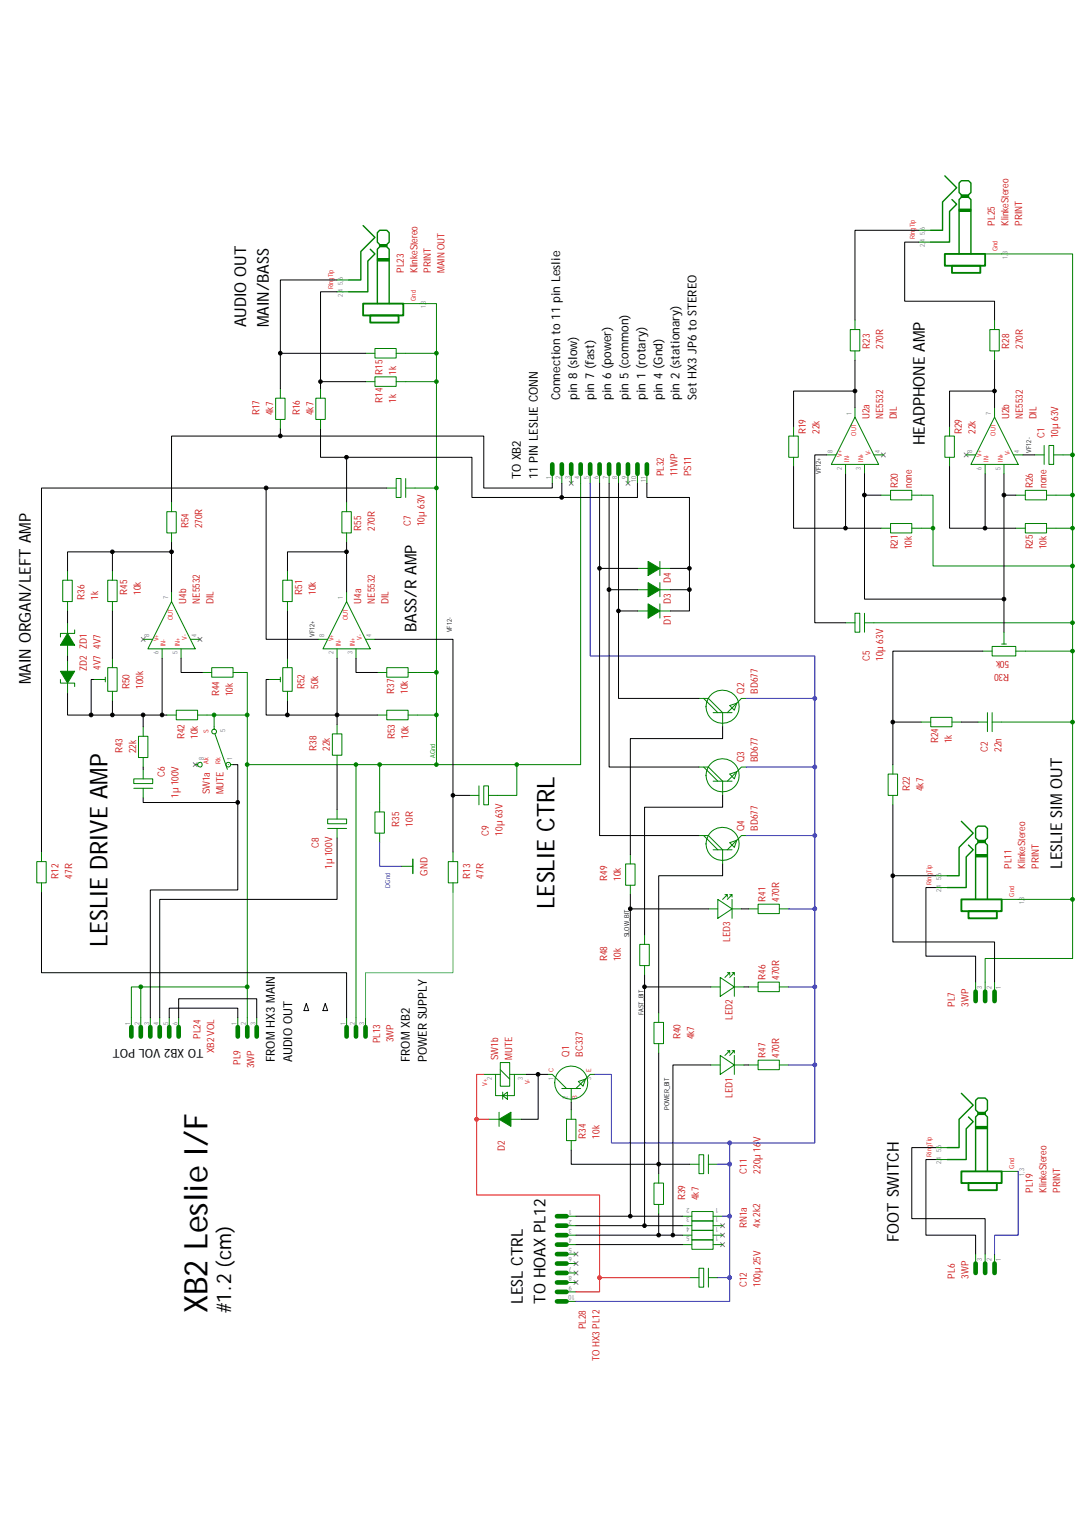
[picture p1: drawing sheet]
<svg xmlns="http://www.w3.org/2000/svg" width="210mm" height="297mm" viewBox="0 0 210 297" stroke-linecap="round" stroke-linejoin="round" font-family="sans-serif">
<path d="M59.2 194.1l.5 1.3h-.9zM62.9 194.1l.5 1.3h-1z" fill="none" stroke="#000" stroke-width=".19"/>
<path d="M13.1 122.5l1.3 2.3h-2.7zM77.5 167.5h2.3" fill="none" stroke="#008000" stroke-width=".19"/>
<path d="M79.8 166.2v2.7" fill="none" stroke="#008000" stroke-width=".28"/>
<path d="M13.1 122.5l1.3 2.3h-2.7z" fill="#008000"/>
<g fill="none" stroke="#008000" stroke-width=".19">
<path d="M33.2 114.5v1.8M33.2 116.3l4.5 9.2h-9.1zM67 114.5v1.8M67 116.3l4.6 9.2h-9.2zM11.7 129.8h2.7l-1.3 2.3zM13.1 120.4v2.1M13.1 124.8v2.1M14.4 121.8v.7h-2.7v.7M27.7 123.6h1.8M31.3 125.5v1.8M35 125.5v1.8M36.8 123.6h1.9"/>
<path d="M61.5 123.6h1.9M65.2 125.5v1.8M68.8 125.5v1.8M70.7 123.6h1.8M133.3 225.1h1.8M135.1 223.3h1v3.7h-1zM137 223.3v3.7M137 225.1h1.8"/>
</g>
<path d="M27.3 123.3l.8 .7M28.1 123.3l-.8 .7M38.3 123.3l.8 .7M39.1 123.3l-.8 .7" fill="none" stroke="#808080" stroke-width=".19"/>
<path d="M11.7 129.8h2.7l-1.3 2.3z" fill="#008000"/>
<g fill="none" stroke="#008000" stroke-width=".19">
<path d="M65.2 56.4h2.3M65.2 54.1h2.3M73.4 47.3h1.4v.4h-1.4zM78 58.7h3.2M32.3 99h1.8v4.1h-1.8zM33.2 97.1v1.9M66.1 99h1.8v4.1h-1.8zM67 97.1v1.9M74.8 94.4h1.8M76.6 92.5h.9v3.7h-.9zM78.4 92.5v3.7M78.4 94.4h1.9"/>
<path d="M106.8 91.6v1.9M108.6 91.6v1.9M110.4 91.6v1.9M112.3 91.6v1.9M114.1 91.6v1.9M115.9 91.6v1.9M117.8 91.6v1.9M119.6 91.6v1.9M121.4 91.6v1.9M123.3 91.6v1.9M125.1 91.6v1.9M12.1 112.2h1.9v4.1h-1.9z"/>
<path d="M13.1 110.4v1.8M13.1 116.3v1.9M20.8 112.2h1.8v4.1h-1.8zM21.7 110.4v1.8M21.7 116.3v1.9M33.2 103.1v1.8M54.7 112.2h1.8v4.1h-1.8zM55.6 110.4v1.8M55.6 116.3v1.9M67 103.1v1.8M11.7 131.4v.7h2.7v.7M13.1 127.7v2.1"/>
<path d="M13.1 132.1v2.1M18.1 131.4h2.3M20.4 131v.9M20.8 129.1h1.8v4.6h-1.8zM21.7 127.3v1.8M21.7 133.7v1.8M32.3 138.3h1.8M34.1 137.4h4.1v1.8h-4.1zM38.2 138.3h1.8M39.1 130h1.8M40.9 129.1h4.2v1.9h-4.2zM45.1 130h1.8"/>
<path d="M51.9 131.4h2.3M54.2 131v.9M54.7 129.1h1.8v4.6h-1.8zM55.6 127.3v1.8M55.6 133.7v1.8M73 130h1.8M73 138.3h1.8M74.8 137.4h4.1v1.8h-4.1zM74.8 129.1h4.1v1.9h-4.1zM78.9 130h1.8M78.9 138.3h1.8M25.9 150.6h3.6v.9h-3.6z"/>
<path d="M25.9 152.4h3.6M26.8 142.4h1.8v4.1h-1.8zM27.7 140.5v1.9M27.7 146.5v1.8M27.7 148.8v1.8M27.7 152.4v1.9M37.7 147.9h.5l.1-.3 .4-.2 .2 .1 .2 .2-.2 .6h-.2l-.4-.2-.1-.2M41.4 140.5v.5a.46 .46 0 0 1 .4 .6 .46 .46 0 0 1-.7 .2 .46 .46 0 0 1 .1-.7l.2-.1M41.6 141.9l2.4 6.9M44.2 147.8v.1M44.6 147.9a.46 .46 0 0 0-.6-.5 .46 .46 0 0 0-.2 .8 .46 .46 0 0 0 .7-.1l.1-.2h.5M63.4 158.4h3.6v.9h-3.6z"/>
<path d="M64.3 141.9h1.8v4.1h-1.8zM65.2 140.1v1.8M65.2 146.1v1.8M65.2 156.6v1.8M72.5 157h1.8v4.1h-1.8zM73.4 155.2v1.8M90.8 153.8h1.8M92.6 152v3.6M93.5 152h.9v3.6h-.9zM94.4 153.8h1.9M7.1 166.6h1.8v4.1h-1.8zM8 164.8v1.8"/>
<path d="M8 170.7v1.9M63.4 160.2h3.6M65.2 160.2v1.9M73.4 161.1v1.9M86.7 166.6h1.8v4.1h-1.8zM87.6 164.8v1.8M87.6 170.7v1.9M137 175.8h1.8M138.8 173.9l2.7 1.9-2.7 1.8zM140.2 173h.4l-.9 .9M140.6 173v.5M141.1 173h.4l-.9 .9"/>
<path d="M141.5 173v.5M141.5 173.9v3.7M141.5 175.8h1.9M144.7 175.8h1.9M146.6 174.9h4.1v1.8h-4.1zM150.7 175.8h1.8M46 196.8v1.8M47.8 196.8v1.8M49.6 196.8v1.8M67 196.8v1.8M68.8 196.8v1.8M70.7 196.8v1.8"/>
<path d="M137.4 190.9h1.9M139.3 189l2.7 1.9-2.7 1.8zM140.6 188.1h.5l-.9 .9M141.1 188.1v.5M141.5 188.1h.5l-.9 .9M142 188.1v.5M142 189v3.7M142 190.9h1.8M144.7 190.9h1.9M146.6 189.9h4.1v1.9h-4.1zM150.7 190.9h1.8M93.5 207.8h3.2"/>
<path d="M95.8 207.8v4.1h3.7v-4.1M96.7 205.5h1.9v4.6h-1.9zM96.7 206.9l1.9 1.8M97.2 211.9l.9-.7v1.4zM97.2 211.2v1.4M98.6 207.8h3.1M137.4 206h1.9M139.3 204.1l2.7 1.9-2.7 1.8zM140.6 203.2h.5l-.9 .9M141.1 203.2v.4M141.5 203.2h.5l-.9 .9M142 203.2v.4"/>
<path d="M142 204.1v3.7M142 206h1.8M144.7 206h1.9M146.6 205h4.1v1.9h-4.1zM150.7 206h1.8M109.5 235.2h1.9M109.5 237h1.9M109.5 238.9h1.9M126.4 228.8h1.9v4.1h-1.9zM127.4 227v1.8M127.4 232.9v1.8M131.9 235.2h1.9"/>
<path d="M131.9 237h1.9M131.9 238.9h1.9M133.8 234.3h4.1v1.8h-4.1zM133.8 236.1h4.1v1.8h-4.1zM133.8 237.9h4.1v1.9h-4.1zM133.8 239.8h4.1v1.8h-4.1zM137.9 235.2h1.8M137.9 237h1.8M137.9 238.9h1.8M109.5 240.7h1.9M109.5 242.5h1.9M109.5 244.3h1.9"/>
<path d="M109.5 246.2h1.9M109.5 248h1.9M109.5 249.8h1.9M109.5 251.7h1.9M131.9 240.7h1.9M133.3 247.1h1.8M135.1 245.3h1v3.6h-1zM137 245.3v3.6M137 247.1h1.8M137.9 240.7h1.8"/>
</g>
<g fill="none" stroke="#008000" stroke-width=".9">
<path d="M106.8 89.8v1.8M108.6 89.8v1.8M110.4 89.8v1.8M112.3 89.8v1.8M114.1 89.8v1.8M115.9 89.8v1.8M117.8 89.8v1.8M119.6 89.8v1.8M121.4 89.8v1.8M123.3 89.8v1.8M125.1 89.8v1.8M46 198.6v1.8"/>
<path d="M47.8 198.6v1.8M49.6 198.6v1.8M67 198.6v1.8M68.8 198.6v1.8M70.7 198.6v1.8M107.7 235.2h1.8M107.7 237h1.8M107.7 238.9h1.8M107.7 240.7h1.8M107.7 242.5h1.8M107.7 244.3h1.8M107.7 246.2h1.8"/>
<path d="M107.7 248h1.8M107.7 249.8h1.8M107.7 251.7h1.8"/>
</g>
<g fill="none" stroke="#808080" stroke-width=".19">
<path d="M110.1 93.1l.7 .8M110.8 93.1l-.7 .8M121 93.1l.8 .8M121.8 93.1l-.8 .8M37.4 147.5l.7 .8M38.1 147.5l-.7 .8M139.3 236.6l.8 .8M139.3 238.5l.8 .7M140.1 236.6l-.8 .8M140.1 238.5l-.8 .7M111 242.1l.8 .8M111 244l.8 .7"/>
<path d="M111 245.8l.8 .8M111 247.6l.8 .8M111.8 242.1l-.8 .8M111.8 244l-.8 .7M111.8 245.8l-.8 .8M111.8 247.6l-.8 .8M139.3 240.3l.8 .8M140.1 240.3l-.8 .8"/>
</g>
<path d="M70.2 58.7h7.8v2.3h-7.8zM71.6 61h5.5v1.4h-5.5z" fill="none" stroke="#008000" stroke-width=".36"/>
<path d="M70.2 43.6l2.3 2.3-2.7 2.7v5.5h-2.3M71.6 48.2l.9 .9-1.4 1.4v5.9h-3.6M73 58.7v-10.5l.4-.5v-.4l-.4-.5v-1.8l.4-.5h1.4l.4 .5v1.8l-.4 .5v.4l.4 .5v10.5" fill="none" stroke="#008000" stroke-width=".27"/>
<path d="M73.4 47.3h1.4v.4h-1.4z" fill="#008000"/>
<path d="M73 50h2.2v.5h-2.2z" fill="none" stroke="#008000" stroke-width=".19"/>
<path d="M73 50h2.2v.5h-2.2z" fill="#008000"/>
<path d="M185.9 226.5h7.8v2.3h-7.8zM187.3 228.8h5.4v1.4h-5.4z" fill="none" stroke="#008000" stroke-width=".36"/>
<path d="M185.9 211.4l2.3 2.3-2.8 2.8v5.4h-2.2M187.3 216l.9 .9-1.4 1.4v5.9h-3.6M188.6 226.5v-10.5l.5-.5v-.4l-.5-.5v-1.8l.5-.5h1.4l.4 .5v1.8l-.4 .5v.4l.4 .5v10.5" fill="none" stroke="#008000" stroke-width=".27"/>
<path d="M189.1 215.1h1.4v.4h-1.4zM180.9 224.2h2.3M180.9 221.9h2.3M193.7 226.5h3.2" fill="none" stroke="#008000" stroke-width=".19"/>
<path d="M189.1 215.1h1.4v.4h-1.4z" fill="#008000"/>
<path d="M188.6 217.8h2.3v.5h-2.3z" fill="none" stroke="#008000" stroke-width=".19"/>
<path d="M188.6 217.8h2.3v.5h-2.3z" fill="#008000"/>
<path d="M182.7 49.1h7.8v2.3h-7.8zM184.1 51.4h5.4v1.4h-5.4z" fill="none" stroke="#008000" stroke-width=".36"/>
<path d="M182.7 34l2.3 2.3-2.8 2.8v5.4h-2.2M184.1 38.6l.9 .9-1.4 1.4v5.9h-3.6M185.4 49.1v-10.5l.5-.5v-.4l-.5-.5v-1.8l.5-.5h1.4l.4 .5v1.8l-.4 .5v.4l.4 .5v10.5" fill="none" stroke="#008000" stroke-width=".27"/>
<path d="M185.9 37.7h1.4v.4h-1.4zM177.7 46.8h2.3M177.7 44.5h2.3M190.5 49.1h3.2" fill="none" stroke="#008000" stroke-width=".19"/>
<path d="M185.9 37.7h1.4v.4h-1.4z" fill="#008000"/>
<g fill="none" stroke="#008000" stroke-width=".19">
<path d="M185.4 40.4h2.3v.5h-2.3zM53.3 77h1.8v4.1h-1.8zM54.2 75.2v1.8M61.1 77h1.8v4.1h-1.8zM62 75.2v1.8M70.7 73.8h1.8M70.7 68.3h1.8M72.5 72.9h4.1v1.8h-4.1zM72.5 67.4h4.1v1.8h-4.1zM76.6 73.8h1.8M76.6 68.3h1.8M164.4 63.7h1.8v4.2h-1.8z"/>
<path d="M165.3 61.9v1.8M165.3 67.9v1.8M165.3 78.8v1.9M191.4 63.7h1.8v4.2h-1.8zM192.3 61.9v1.8M192.3 67.9v1.8M192.3 78.8v1.9M54.2 81.1v1.9M62 81.1v1.9M152.5 84.3h1.8v4.1h-1.8zM153.4 82.5v1.8M153.4 88.4v1.9"/>
<path d="M159.8 88h1.8M163.5 89.8v1.8M165.3 80.7l4.6 9.1h-9.2zM167.2 89.8v1.8M169 88h1.8M170.3 95.8h1.9M172.2 94.8h4.1v1.9h-4.1zM176.3 95.8h1.8M182.7 84.3h1.8v4.1h-1.8zM183.6 82.5v1.8M183.6 88.4v1.9M186.8 88h1.8"/>
<path d="M190.5 89.8v1.8M192.3 80.7l4.6 9.1h-9.2zM194.1 89.8v1.8M196 88h1.8M196.4 95.8h1.8M198.2 94.8h4.2v1.9h-4.2zM202.4 95.8h1.8M170.3 102.2h1.9M172.2 101.2h4.1v1.9h-4.1zM176.3 102.2h1.8M196.4 102.2h1.8M198.2 101.2h4.2v1.9h-4.2z"/>
<path d="M202.4 102.2h1.8M190 125.9h1.8M191.8 125h4.6v1.9h-4.6zM193.7 124.5h.9M194.1 122.3v2.2M196.4 125.9h1.8M180.9 171.6h2.3M180.9 169.4h2.3M189.1 162.5h1.4v.5h-1.4zM193.7 173.9h3.2M25.4 196.8v1.8M27.2 196.8v1.8"/>
<path d="M29.1 196.8v1.8M30.9 196.8v1.8M32.7 196.8v1.8M34.5 196.8v1.8M188.6 189.9v1.9M190.5 189.9v1.9M192.3 189.9v1.9M188.6 242.5v1.8M190.5 242.5v1.8M192.3 242.5v1.8"/>
</g>
<path d="M185.4 40.7h2.3" fill="none" stroke="#008000" stroke-width=".44"/>
<path d="M25.4 198.6v1.8M27.2 198.6v1.8M29.1 198.6v1.8M30.9 198.6v1.8M32.7 198.6v1.8M34.5 198.6v1.8M188.6 191.8v1.8M190.5 191.8v1.8M192.3 191.8v1.8M188.6 244.3v1.9M190.5 244.3v1.9M192.3 244.3v1.9" fill="none" stroke="#008000" stroke-width=".9"/>
<path d="M170.4 87.6l.8 .8M171.2 87.6l-.8 .8M186.4 87.6l.8 .8M187.2 87.6l-.8 .8" fill="none" stroke="#808080" stroke-width=".19"/>
<path d="M185.9 173.9h7.8v2.3h-7.8zM187.3 176.2h5.4v1.4h-5.4z" fill="none" stroke="#008000" stroke-width=".36"/>
<path d="M185.9 158.8l2.3 2.3-2.8 2.8v5.5h-2.2M187.3 163.4l.9 .9-1.4 1.4v5.9h-3.6M188.6 173.9v-10.5l.5-.4v-.5l-.5-.4v-1.9l.5-.4h1.4l.4 .4v1.9l-.4 .4v.5l.4 .4v10.5" fill="none" stroke="#008000" stroke-width=".27"/>
<path d="M189.1 162.5h1.4v.5h-1.4z" fill="#008000"/>
<path d="M188.6 165.2h2.3v.5h-2.3z" fill="none" stroke="#008000" stroke-width=".19"/>
<path d="M188.6 165.2h2.3v.5h-2.3z" fill="#008000"/>
<g fill="none" stroke="#008000" stroke-width=".19">
<path d="M200.1 88h1.8M201.9 86.1v3.7M202.8 86.1h.9v3.7h-.9zM203.7 88h1.8M165.3 118.6h.9v3.7h-.9zM167.2 118.6v3.7M135.1 135.1h1l2.7 2.7M136.1 135.1h.9l2.7 2.7v2.7M137.9 137.8h3.6M141.1 136.4l1.4-.4-.5 1.4zM144.3 135.1h-.9l-2.8 2.7M163.5 120.4h1.8"/>
<path d="M167.2 120.4h1.8M178.1 139.6h1.9M180 138.7h4.1v1.8h-4.1zM184.1 139.6h1.8M189.1 139.6h1.8M190.9 137.8v3.7M191.8 139.6h1.9M191.8 137.8v3.7M135.1 148.3h1l2.7 2.8M136.1 148.3h.9l2.7 2.8v2.7M137.9 151.1h3.6M141.1 149.7l1.4-.5-.5 1.4z"/>
<path d="M144.3 148.3h-.9l-2.8 2.8M171.7 149.7h1.8v4.1h-1.8zM172.6 147.9v1.8M172.6 153.8v1.8M121 167.1h1.8v4.1h-1.8zM121.9 165.2v1.9M121.9 171.2v1.8M135.1 161.6h1l2.7 2.7M136.1 161.6h.9l2.7 2.7v2.8M137.9 164.3h3.6M141.1 163l1.4-.5-.5 1.4zM144.3 161.6h-.9l-2.8 2.7"/>
<path d="M123.7 182.6h1.8v4.1h-1.8zM124.6 180.8v1.8M124.6 186.7v1.9M126.4 197.7h1.9v4.1h-1.9zM127.4 195.9v1.8M96.5 216.5l2.3-1.4v2.7zM105.9 207.8h.9l2.7 2.7M108.6 210.5h3.7M109.5 216.5h1.9v4.1h-1.9zM110.4 210.5v2.8M110.4 214.6v1.9M111.8 209.1l1.4-.4-.5 1.4z"/>
<path d="M115 207.8h-.9l-2.7 2.7M127.4 201.8v1.8M110.4 220.6v1.8"/>
<circle cx="139.7" cy="136.7" r="3.2"/>
<circle cx="139.7" cy="149.9" r="3.2"/>
<circle cx="139.7" cy="163.2" r="3.2"/>
<circle cx="110.5" cy="209.4" r="3.2"/>
</g>
<path d="M96.5 216.5l2.3-1.4v2.7z" fill="#008000"/>
<path d="M125.3 108.6l2.3 1.3-2.3 1.4zM94.4 216.5h2.1M96.5 215.1v2.7M98.8 216.5h2.1" fill="none" stroke="#008000" stroke-width=".19"/>
<path d="M125.3 108.6l2.3 1.3-2.3 1.4z" fill="#008000"/>
<path d="M123.3 109.9h2M125.3 112.7l2.3 1.3-2.3 1.4zM127.6 108.6v2.7M127.6 109.9h2" fill="none" stroke="#008000" stroke-width=".19"/>
<path d="M125.3 112.7l2.3 1.3-2.3 1.4z" fill="#008000"/>
<path d="M123.3 114h2M125.3 116.8l2.3 1.4-2.3 1.3zM127.6 112.7v2.7M127.6 114h2" fill="none" stroke="#008000" stroke-width=".19"/>
<path d="M125.3 116.8l2.3 1.4-2.3 1.3z" fill="#008000"/>
<g fill="none" stroke="#008000" stroke-width=".19">
<path d="M81.2 58.7h3.2v9.6M193.7 49.1h13.7v38.9M78.4 73.8h6v20.6M78.4 68.3h6v5.5M80.3 94.4h4.1M84.4 94.4v43.9M112.3 93.5v54.4h-12.4M178.1 95.8h2.3v6.4M204.2 95.8h3.2M205.5 88h1.9v7.8M207.4 95.8v6.4h-3.2M123.3 118.2h2"/>
<path d="M127.6 116.8v2.7M127.6 118.2h2M178.1 102.2h2.3v7.3h27M207.4 102.2v7.3M207.4 109.5v10.9h-38.4M40 138.3h1.4M46.9 130h.9v8.3M47.8 138.3h-6.4v2.2M47.8 138.3v58.5M80.7 138.3h3.7v9.6M80.7 130h3.7M198.2 125.9h9.2"/>
<path d="M207.4 139.6v45.8h-16.9v4.5M207.4 125.9v13.7h-13.7M207.4 120.4v5.5M47.8 147.9h21v48.9M68.8 147.9h15.6M73.4 147.9v7.3M84.4 147.9h15.5v5.9h-3.6M196.9 173.9h10.5M27.2 190.9v5.9M47.8 190.9h-22.4v5.9"/>
</g>
<g fill="#f00" stroke="#f00" stroke-width=".19">
<circle cx="115.9" cy="247.1" r=".36"/>
<circle cx="92.1" cy="216.4" r=".36"/>
</g>
<path d="M93.5 207.8h-1.3v8.7M94.4 216.5h-2.2v14.6h23.7v16M115.9 247.1v2.7h-4.5M115.9 247.1h17.4" fill="none" stroke="#f00" stroke-width=".19"/>
<g fill="#00f" stroke="#00f" stroke-width=".19">
<circle cx="141.1" cy="235.2" r=".36"/>
<circle cx="141.1" cy="225.1" r=".36"/>
<circle cx="141.1" cy="247.1" r=".36"/>
<circle cx="157.5" cy="205.9" r=".36"/>
<circle cx="157.5" cy="190.8" r=".36"/>
<circle cx="157.5" cy="175.7" r=".36"/>
<circle cx="157.5" cy="161.6" r=".36"/>
<circle cx="157.5" cy="148.3" r=".36"/>
<circle cx="141.1" cy="221" r=".36"/>
<circle cx="157.5" cy="135.1" r=".36"/>
</g>
<g fill="none" stroke="#00f" stroke-width=".19">
<path d="M114.1 93.5v33.4h43.4v21.4M144.3 135.1h13.2M144.3 148.3h13.2M157.5 148.3v27.5M73.4 163v4.5h4.1M144.3 161.6h13.2M152.5 175.8h5M157.5 175.8v15.1h-5M157.5 190.9v15.1h-5M157.5 206v15h-39.3v-13.2h-3.2M139.7 235.2h1.4M141.1 221v4.1h-2.3"/>
<path d="M141.1 235.2v11.9h-2.3M141.1 225.1v10.1M196.9 226.5v12.4h-4.6v3.6M141.1 247.1v4.6h-29.7"/>
</g>
<path d="M87.6 172.6v15.5h-16.9v8.7" fill="none" stroke="#00c0c0" stroke-width=".19"/>
<g fill="#000" stroke="#000" stroke-width=".19">
<circle cx="54.2" cy="68.3" r=".36"/>
<circle cx="62" cy="73.8" r=".35"/>
<circle cx="165.3" cy="75.6" r=".36"/>
<circle cx="192.3" cy="75.6" r=".35"/>
<circle cx="51.5" cy="94.4" r=".36"/>
<circle cx="54.2" cy="84.3" r=".36"/>
<circle cx="67" cy="88.4" r=".36"/>
<circle cx="108.6" cy="96.2" r=".36"/>
<circle cx="167.1" cy="95.7" r=".36"/>
<circle cx="194.1" cy="95.7" r=".36"/>
<circle cx="21.7" cy="106.7" r=".35"/>
<circle cx="33.2" cy="106.7" r=".36"/>
<circle cx="67" cy="106.7" r=".36"/>
<circle cx="115.9" cy="109.9" r=".35"/>
<circle cx="117.7" cy="114" r=".36"/>
<circle cx="119.6" cy="118.1" r=".35"/>
<circle cx="133.3" cy="114" r=".36"/>
<circle cx="133.3" cy="109.9" r=".35"/>
<circle cx="163.5" cy="102.1" r=".35"/>
<circle cx="190.5" cy="102.1" r=".36"/>
<circle cx="194.1" cy="115.9" r=".36"/>
<circle cx="17.6" cy="138.3" r=".36"/>
<circle cx="21.7" cy="138.3" r=".36"/>
<circle cx="27.7" cy="138.3" r=".36"/>
<circle cx="31.3" cy="138.3" r=".36"/>
<circle cx="55.6" cy="138.3" r=".36"/>
<circle cx="65.2" cy="138.3" r=".36"/>
<circle cx="172.6" cy="139.6" r=".36"/>
<circle cx="46" cy="155.2" r=".36"/>
<circle cx="87.6" cy="153.8" r=".35"/>
<circle cx="121.9" cy="175.7" r=".36"/>
<circle cx="172.6" cy="169.4" r=".36"/>
<circle cx="124.6" cy="190.8" r=".36"/>
<circle cx="104" cy="207.8" r=".36"/>
<circle cx="121.9" cy="235.2" r=".35"/>
<circle cx="124.6" cy="237" r=".36"/>
<circle cx="127.4" cy="225.1" r=".36"/>
<circle cx="127.4" cy="238.9" r=".36"/>
<circle cx="130.1" cy="238.9" r=".35"/>
</g>
<g fill="none" stroke="#000" stroke-width=".19">
<path d="M65.2 56.4h-3.2v17.4h8.7M65.2 54.1h-11v14.2h16.5M177.7 46.8h-2.8v11.5h17.4v3.6M177.7 44.5h-12.4v17.4M54.2 68.3v6.9M62 73.8v1.4M165.3 75.6h-11.9v6.9M165.3 69.7v9.1M192.3 69.7v9.1M192.3 75.6h-8.7v6.9M51.5 94.4v29.2h10M54.2 84.3h-21v12.8"/>
<path d="M54.2 83v1.3h39.3v10.1h13.3v-.9M62 83v5.4h5v8.7M67 88.4h24.2v7.8h32.1v-2.7M74.8 94.4h-66.8v70.4M108.6 93.5v2.7M115.9 93.5v16.4M117.8 93.5v20.5M119.6 93.5v24.7M125.1 93.5v2.7h8.2v13.7h-3.7M153.4 90.3v11.9h10.1M159.8 88h-2.3v32.4h6M163.5 91.6v10.6h6.8"/>
<path d="M167.2 91.6v4.2h3.1M167.2 95.8v20.1h26.9v-20.1M183.6 90.3v11.9h6.9v-10.6M194.1 95.8h2.3M194.1 91.6v4.2M197.8 88h2.3M13.1 118.2v2.2M21.7 106.7v3.7M21.7 118.2v9.1M33.2 106.7h-20.1v3.7M33.2 104.9v9.6M55.6 118.2v9.1"/>
<path d="M67 104.9v9.6M67 106.7h-11.4v3.7M123.3 109.9h-7.4v51.7h19.2M123.3 118.2h-3.7v16.9h15.5M123.3 114h-5.5v34.3h17.3M133.3 114v4.2h-3.7M133.3 109.9v4.1h-3.7M190.5 102.2h5.9M194.1 115.9v6.4M13.1 126.9v.8M13.1 134.2v4.1h4.5M18.1 131.4h-.5v6.9h4.1"/>
<path d="M21.7 135.5v2.8h6M27.7 138.3h3.6M27.7 138.3v2.2M31.3 127.3v11h1M35 127.3v2.7h4.1M51.9 131.4h-.4v6.9h4.1M55.6 135.5v2.8h17.4M65.2 127.3v12.8M68.8 127.3v2.7h4.2M72.5 123.6h15.1v30.2M172.6 139.6v8.3M185.9 139.6h3.2"/>
<path d="M190 125.9h-17.4v13.7h5.5M27.7 148.3v.5M45.1 147.9h.9v7.3h-18.3v-.9M46 155.2v16.9h-16.9v24.7M65.2 147.9v8.7M90.8 153.8h-3.2v11M139.7 153.8v2.3h-15.1v24.7M139.7 140.5v2.3h-17.8v22.4M172.6 155.6v13.8h8.3M8 172.6v15.5h59v8.7M65.2 162.1v11.8h-34.3v22.9M121.9 173v2.8h15.1"/>
<path d="M121.9 175.8v59.4h10M139.7 167.1v2.3h-12.3v26.5M143.4 175.8h1.3M172.6 169.4v12.8h19.7v7.7M180.9 171.6h-1.9v13.3h9.6v5M32.7 196.8v-1.8h13.3v1.8M34.5 196.8v-3.7h15.1v3.7M124.6 188.6v2.3h12.8M124.6 190.9v46.1h7.3M143.8 190.9h.9M101.7 207.8h2.4v8.7h-3.2M104.1 207.8h1.8"/>
<path d="M110.4 213.3v1.3M127.4 203.6v23.4M137.4 206h-7.3v32.9h-2.7M143.8 206h.9M110.4 222.4v2.7h22.9M111.4 235.2h10.5M111.4 237h13.2M127.4 234.7v4.2h-16M130.1 238.9h1.8M180.9 221.9h-4.6v13.8h14.2v6.8M180.9 224.2h-1.9v14.7h9.6v3.6M111.4 240.7h20.5"/>
</g>
<g fill="#008000" stroke="#008000" stroke-width=".19">
<circle cx="73.4" cy="147.9" r=".36"/>
<circle cx="84.4" cy="130" r=".36"/>
<circle cx="47.8" cy="147.9" r=".36"/>
<circle cx="84.4" cy="147.9" r=".35"/>
<circle cx="84.4" cy="138.3" r=".36"/>
<circle cx="47.8" cy="138.3" r=".36"/>
<circle cx="41.4" cy="138.3" r=".36"/>
<circle cx="99.9" cy="147.9" r=".35"/>
<circle cx="84.4" cy="94.4" r=".36"/>
<circle cx="84.4" cy="73.8" r=".35"/>
<circle cx="84.4" cy="68.3" r=".36"/>
<circle cx="47.8" cy="190.8" r=".36"/>
<circle cx="27.2" cy="190.8" r=".36"/>
<circle cx="180.4" cy="102.1" r=".35"/>
<circle cx="207.4" cy="102.1" r=".36"/>
<circle cx="207.4" cy="95.7" r=".36"/>
<circle cx="207.4" cy="109.5" r=".36"/>
<circle cx="207.4" cy="125.9" r=".36"/>
<circle cx="207.4" cy="173.9" r=".36"/>
<circle cx="207.4" cy="139.6" r=".36"/>
<circle cx="207.4" cy="120.4" r=".36"/>
<circle cx="207.4" cy="88" r=".36"/>
<circle cx="68.8" cy="147.9" r=".35"/>
</g>
<text font-size="6.3" x="40.1" y="254" transform="rotate(-90 40.1 254)">XB2 Leslie I/F</text>
<g font-size="4.7">
<text x="107.2" y="175.8" transform="rotate(-90 107.2 175.8)">LESLIE CTRL</text>
<text x="20.8" y="183.1" transform="rotate(-90 20.8 183.1)">LESLIE DRIVE AMP</text>
</g>
<text font-size="3.9" x="44.7" y="254" transform="rotate(-90 44.7 254)">#1.2 (cm)</text>
<g font-size="3.1">
<text x="47.6" y="63.3" transform="rotate(-90 47.6 63.3)">AUDIO OUT</text>
<text x="52" y="63.3" transform="rotate(-90 52 63.3)">MAIN/BASS</text>
<text x="178.8" y="86.1" transform="rotate(-90 178.8 86.1)">HEADPHONE AMP</text>
<text x="80.5" y="122.3" transform="rotate(-90 80.5 122.3)">BASS/R AMP</text>
<text x="6" y="132.3" transform="rotate(-90 6 132.3)">MAIN ORGAN/LEFT AMP</text>
<text x="205.4" y="168" transform="rotate(-90 205.4 168)">LESLIE SIM OUT</text>
<text x="173.8" y="240.2" transform="rotate(-90 173.8 240.2)">FOOT SWITCH</text>
<text x="101.1" y="252.1" transform="rotate(-90 101.1 252.1)">LESL CTRL</text>
<text x="105.5" y="252.1" transform="rotate(-90 105.5 252.1)">TO HOAX PL12</text>
</g>
<g font-size="2.4">
<text x="108.3" y="77.4" transform="rotate(-90 108.3 77.4)">Connection to 11 pin Leslie</text>
<text x="111.6" y="77.4" transform="rotate(-90 111.6 77.4)">pin 8 (slow)</text>
<text x="114.9" y="77.4" transform="rotate(-90 114.9 77.4)">pin 7 (fast)</text>
<text x="118.2" y="77.4" transform="rotate(-90 118.2 77.4)">pin 6 (power)</text>
<text x="121.5" y="77.4" transform="rotate(-90 121.5 77.4)">pin 5 (common)</text>
<text x="124.8" y="77.4" transform="rotate(-90 124.8 77.4)">pin 1 (rotary)</text>
<text x="128.1" y="77.4" transform="rotate(-90 128.1 77.4)">pin 4 (Gnd)</text>
<text x="131.4" y="77.4" transform="rotate(-90 131.4 77.4)">pin 2 (stationary)</text>
<text x="134.7" y="77.4" transform="rotate(-90 134.7 77.4)">Set HX3 JP6 to STEREO</text>
<text x="100.7" y="92.7" transform="rotate(-90 100.7 92.7)">TO XB2</text>
<text x="104" y="92.7" transform="rotate(-90 104 92.7)">11 PIN LESLIE CONN</text>
<text x="39.3" y="202.8" transform="rotate(-180 39.3 202.8)">TO XB2 VOL POT</text>
<text x="53.2" y="205.4" transform="rotate(-90 53.2 205.4)">FROM HX3 MAIN</text>
<text x="56.5" y="205.4" transform="rotate(-90 56.5 205.4)">AUDIO OUT</text>
<text x="79.2" y="205.4" transform="rotate(-90 79.2 205.4)">FROM XB2</text>
<text x="82.5" y="205.4" transform="rotate(-90 82.5 205.4)">POWER SUPPLY</text>
</g>
<g font-size="1.9" fill="#c00000">
<text x="192.4" y="43.6" transform="rotate(-90 192.4 43.6)">PL25</text>
<text x="195" y="43.6" transform="rotate(-90 195 43.6)">KlinkeStereo</text>
<text x="197.7" y="43.6" transform="rotate(-90 197.7 43.6)">PRINT</text>
<text x="78.1" y="52.8" transform="rotate(-90 78.1 52.8)">PL23</text>
<text x="80.7" y="52.8" transform="rotate(-90 80.7 52.8)">KlinkeStereo</text>
<text x="83.3" y="52.8" transform="rotate(-90 83.3 52.8)">PRINT</text>
<text x="86" y="52.8" transform="rotate(-90 86 52.8)">MAIN OUT</text>
<text x="168.2" y="67.4" transform="rotate(-90 168.2 67.4)">R23</text>
<text x="170.8" y="67.4" transform="rotate(-90 170.8 67.4)">270R</text>
<text x="195.1" y="67.4" transform="rotate(-90 195.1 67.4)">R28</text>
<text x="197.8" y="67.4" transform="rotate(-90 197.8 67.4)">270R</text>
<text x="74" y="77.9" transform="rotate(-90 74 77.9)">R14</text>
<text x="74" y="72.4" transform="rotate(-90 74 72.4)">R15</text>
<text x="76.6" y="77.9" transform="rotate(-90 76.6 77.9)">1k</text>
<text x="76.6" y="72.4" transform="rotate(-90 76.6 72.4)">1k</text>
<text x="50.2" y="80.3" transform="rotate(-90 50.2 80.3)">R17</text>
<text x="52.8" y="80.3" transform="rotate(-90 52.8 80.3)">4k7</text>
<text x="58" y="80.3" transform="rotate(-90 58 80.3)">R16</text>
<text x="60.6" y="80.3" transform="rotate(-90 60.6 80.3)">4k7</text>
<text x="155.8" y="83.9" transform="rotate(-90 155.8 83.9)">R19</text>
<text x="158.5" y="83.9" transform="rotate(-90 158.5 83.9)">22k</text>
<text x="168.1" y="81.1" transform="rotate(-90 168.1 81.1)">U2a</text>
<text x="170.8" y="81.1" transform="rotate(-90 170.8 81.1)">NE5532</text>
<text x="173.4" y="81.1" transform="rotate(-90 173.4 81.1)">DIL</text>
<text x="186" y="83.9" transform="rotate(-90 186 83.9)">R29</text>
<text x="188.6" y="83.9" transform="rotate(-90 188.6 83.9)">22k</text>
<text x="195.1" y="81.1" transform="rotate(-90 195.1 81.1)">U2b</text>
<text x="197.8" y="81.1" transform="rotate(-90 197.8 81.1)">NE5532</text>
<text x="200.4" y="81.1" transform="rotate(-90 200.4 81.1)">DIL</text>
<text x="202" y="84.8" transform="rotate(-90 202 84.8)">C1</text>
<text x="204.6" y="84.8" transform="rotate(-90 204.6 84.8)">10µ 63V</text>
<text x="128.4" y="92.1" transform="rotate(-90 128.4 92.1)">PL32</text>
<text x="131" y="92.1" transform="rotate(-90 131 92.1)">11WP</text>
<text x="133.6" y="92.1" transform="rotate(-90 133.6 92.1)">PS11</text>
<text x="173.6" y="94.4" transform="rotate(-90 173.6 94.4)">R20</text>
<text x="176.3" y="94.4" transform="rotate(-90 176.3 94.4)">none</text>
<text x="199.7" y="94.4" transform="rotate(-90 199.7 94.4)">R26</text>
<text x="202.3" y="94.4" transform="rotate(-90 202.3 94.4)">none</text>
<text x="79.5" y="101.7" transform="rotate(-90 79.5 101.7)">C7</text>
<text x="82.1" y="101.7" transform="rotate(-90 82.1 101.7)">10µ 63V</text>
<text x="36.5" y="102.2" transform="rotate(-90 36.5 102.2)">R54</text>
<text x="39.1" y="102.2" transform="rotate(-90 39.1 102.2)">270R</text>
<text x="69.8" y="102.6" transform="rotate(-90 69.8 102.6)">R55</text>
<text x="72.5" y="102.6" transform="rotate(-90 72.5 102.6)">270R</text>
<text x="173.6" y="106.3" transform="rotate(-90 173.6 106.3)">R21</text>
<text x="176.3" y="106.3" transform="rotate(-90 176.3 106.3)">10k</text>
<text x="199.7" y="106.3" transform="rotate(-90 199.7 106.3)">R25</text>
<text x="202.3" y="106.3" transform="rotate(-90 202.3 106.3)">10k</text>
<text x="129.7" y="112.7" transform="rotate(-90 129.7 112.7)">D4</text>
<text x="16.4" y="116" transform="rotate(-90 16.4 116)">R36</text>
<text x="19" y="116" transform="rotate(-90 19 116)">1k</text>
<text x="24.6" y="115" transform="rotate(-90 24.6 115)">R45</text>
<text x="27.2" y="115" transform="rotate(-90 27.2 115)">10k</text>
<text x="36" y="116.8" transform="rotate(-90 36 116.8)">U4b</text>
<text x="38.6" y="116.8" transform="rotate(-90 38.6 116.8)">NE5532</text>
<text x="41.3" y="116.8" transform="rotate(-90 41.3 116.8)">DIL</text>
<text x="58.4" y="115" transform="rotate(-90 58.4 115)">R51</text>
<text x="61" y="115" transform="rotate(-90 61 115)">10k</text>
<text x="69.8" y="116.8" transform="rotate(-90 69.8 116.8)">U4a</text>
<text x="72.5" y="116.8" transform="rotate(-90 72.5 116.8)">NE5532</text>
<text x="75.1" y="116.8" transform="rotate(-90 75.1 116.8)">DIL</text>
<text x="129.7" y="116.8" transform="rotate(-90 129.7 116.8)">D3</text>
<text x="19.4" y="125.5" transform="rotate(-90 19.4 125.5)">4V7</text>
<text x="129.7" y="120.9" transform="rotate(-90 129.7 120.9)">D1</text>
<text x="16.8" y="129.8" transform="rotate(-90 16.8 129.8)">ZD2 ZD1</text>
<text x="19.4" y="129.6" transform="rotate(-90 19.4 129.6)">4V7</text>
<text x="168.2" y="127.8" transform="rotate(-90 168.2 127.8)">C5</text>
<text x="170.8" y="127.8" transform="rotate(-90 170.8 127.8)">10µ 63V</text>
<text x="195.1" y="130.4" transform="rotate(-180 195.1 130.4)">R30</text>
<text x="195.1" y="127.8" transform="rotate(-180 195.1 127.8)">50k</text>
<text x="25" y="133.2" transform="rotate(-90 25 133.2)">R50</text>
<text x="27.7" y="133.2" transform="rotate(-90 27.7 133.2)">100k</text>
<text x="42.4" y="134.6" transform="rotate(-90 42.4 134.6)">R44</text>
<text x="45" y="134.6" transform="rotate(-90 45 134.6)">10k</text>
<text x="58.9" y="133.2" transform="rotate(-90 58.9 133.2)">R52</text>
<text x="61.5" y="133.2" transform="rotate(-90 61.5 133.2)">50k</text>
<text x="76.2" y="134.2" transform="rotate(-90 76.2 134.2)">R37</text>
<text x="78.9" y="134.2" transform="rotate(-90 78.9 134.2)">10k</text>
<text x="143.9" y="134.2" transform="rotate(-90 143.9 134.2)">Q2</text>
<text x="146.5" y="134.2" transform="rotate(-90 146.5 134.2)">BD677</text>
<text x="35.6" y="142.9" transform="rotate(-90 35.6 142.9)">R42</text>
<text x="38.3" y="142.9" transform="rotate(-90 38.3 142.9)">10k</text>
<text x="76.3" y="142.9" transform="rotate(-90 76.3 142.9)">R53</text>
<text x="79" y="142.9" transform="rotate(-90 79 142.9)">10k</text>
<text x="181.4" y="143.8" transform="rotate(-90 181.4 143.8)">R24</text>
<text x="184" y="143.8" transform="rotate(-90 184 143.8)">1k</text>
<text x="23.7" y="145.7" transform="rotate(-90 23.7 145.7)">R43</text>
<text x="26.3" y="145.7" transform="rotate(-90 26.3 145.7)">22k</text>
<text x="61.2" y="145.2" transform="rotate(-90 61.2 145.2)">R38</text>
<text x="63.8" y="145.2" transform="rotate(-90 63.8 145.2)">22k</text>
<text x="143.9" y="147.4" transform="rotate(-90 143.9 147.4)">Q3</text>
<text x="146.5" y="147.4" transform="rotate(-90 146.5 147.4)">BD677</text>
<text x="191" y="145.4" transform="rotate(-90 191 145.4)">C2</text>
<text x="193.7" y="145.4" transform="rotate(-90 193.7 145.4)">22n</text>
<text x="31.9" y="150.3" transform="rotate(-90 31.9 150.3)">C6</text>
<text x="34.5" y="154.3" transform="rotate(-90 34.5 154.3)">1µ 100V</text>
<text x="40.6" y="153.6" transform="rotate(-90 40.6 153.6)">SW1a</text>
<text x="43.2" y="153.6" transform="rotate(-90 43.2 153.6)">MUTE</text>
<text x="175.9" y="153" transform="rotate(-90 175.9 153)">R22</text>
<text x="178.6" y="153" transform="rotate(-90 178.6 153)">4k7</text>
<text x="77.2" y="159.9" transform="rotate(-90 77.2 159.9)">R35</text>
<text x="79.8" y="159.9" transform="rotate(-90 79.8 159.9)">10R</text>
<text x="94.5" y="161.6" transform="rotate(-90 94.5 161.6)">C9</text>
<text x="97.2" y="161.6" transform="rotate(-90 97.2 161.6)">10µ 63V</text>
<text x="143.9" y="160.7" transform="rotate(-90 143.9 160.7)">Q4</text>
<text x="146.5" y="160.7" transform="rotate(-90 146.5 160.7)">BD677</text>
<text x="61.6" y="164" transform="rotate(-90 61.6 164)">C8</text>
<text x="195.6" y="168" transform="rotate(-90 195.6 168)">PL11</text>
<text x="198.2" y="168" transform="rotate(-90 198.2 168)">KlinkeStereo</text>
<text x="200.9" y="168" transform="rotate(-90 200.9 168)">PRINT</text>
<text x="11.3" y="169.9" transform="rotate(-90 11.3 169.9)">R12</text>
<text x="13.9" y="169.9" transform="rotate(-90 13.9 169.9)">47R</text>
<text x="64.2" y="168" transform="rotate(-90 64.2 168)">1µ 100V</text>
<text x="82.6" y="169.4" transform="rotate(-90 82.6 169.4)">GND</text>
<text x="90.9" y="169.9" transform="rotate(-90 90.9 169.9)">R13</text>
<text x="93.5" y="169.9" transform="rotate(-90 93.5 169.9)">47R</text>
<text x="117.4" y="170.4" transform="rotate(-90 117.4 170.4)">R49</text>
<text x="120" y="170.4" transform="rotate(-90 120 170.4)">10k</text>
<text x="148" y="174.4" transform="rotate(-90 148 174.4)">R41</text>
<text x="150.7" y="174.4" transform="rotate(-90 150.7 174.4)">470R</text>
<text x="117.4" y="185.9" transform="rotate(-90 117.4 185.9)">R48</text>
<text x="120" y="185.9" transform="rotate(-90 120 185.9)">10k</text>
<text x="141.2" y="182.2" transform="rotate(-90 141.2 182.2)">LED3</text>
<text x="148" y="189.5" transform="rotate(-90 148 189.5)">R46</text>
<text x="150.7" y="189.5" transform="rotate(-90 150.7 189.5)">470R</text>
<text x="141.6" y="197.3" transform="rotate(-90 141.6 197.3)">LED2</text>
<text x="184.6" y="194.7" transform="rotate(-90 184.6 194.7)">PL7</text>
<text x="187.3" y="194.7" transform="rotate(-90 187.3 194.7)">3WP</text>
<text x="38.7" y="200.9" transform="rotate(-90 38.7 200.9)">PL24</text>
<text x="41.4" y="203.7" transform="rotate(-90 41.4 203.7)">XB2 VOL</text>
<text x="73.5" y="201.8" transform="rotate(-90 73.5 201.8)">PL13</text>
<text x="76.1" y="201.5" transform="rotate(-90 76.1 201.5)">3WP</text>
<text x="131.6" y="201" transform="rotate(-90 131.6 201)">R40</text>
<text x="134.2" y="201" transform="rotate(-90 134.2 201)">4k7</text>
<text x="46.5" y="206" transform="rotate(-90 46.5 206)">PL9</text>
<text x="49.1" y="206.6" transform="rotate(-90 49.1 206.6)">3WP</text>
<text x="96.4" y="205" transform="rotate(-90 96.4 205)">SW1b</text>
<text x="99" y="205" transform="rotate(-90 99 205)">MUTE</text>
<text x="110.1" y="204.3" transform="rotate(-90 110.1 204.3)">Q1</text>
<text x="112.7" y="204.3" transform="rotate(-90 112.7 204.3)">BC337</text>
<text x="148" y="204.6" transform="rotate(-90 148 204.6)">R47</text>
<text x="150.7" y="204.6" transform="rotate(-90 150.7 204.6)">470R</text>
<text x="141.6" y="212.3" transform="rotate(-90 141.6 212.3)">LED1</text>
<text x="113.3" y="220.2" transform="rotate(-90 113.3 220.2)">R34</text>
<text x="115.9" y="220.2" transform="rotate(-90 115.9 220.2)">10k</text>
<text x="97.6" y="222.5" transform="rotate(-90 97.6 222.5)">D2</text>
<text x="144.4" y="226.9" transform="rotate(-90 144.4 226.9)">C11</text>
<text x="147" y="226.9" transform="rotate(-90 147 226.9)">220µ 16V</text>
<text x="132.5" y="232.1" transform="rotate(-90 132.5 232.1)">R39</text>
<text x="135.1" y="232.1" transform="rotate(-90 135.1 232.1)">4k7</text>
<text x="199.7" y="230.6" transform="rotate(-90 199.7 230.6)">PL19</text>
<text x="202.3" y="230.6" transform="rotate(-90 202.3 230.6)">KlinkeStereo</text>
<text x="205" y="230.6" transform="rotate(-90 205 230.6)">PRINT</text>
<text x="144.4" y="237.5" transform="rotate(-90 144.4 237.5)">RN1a</text>
<text x="147" y="237.5" transform="rotate(-90 147 237.5)">4x 2k2</text>
<text x="144.4" y="248.9" transform="rotate(-90 144.4 248.9)">C12</text>
<text x="147" y="248.9" transform="rotate(-90 147 248.9)">100µ 25V</text>
<text x="184.6" y="247.2" transform="rotate(-90 184.6 247.2)">PL6</text>
<text x="187.3" y="247.2" transform="rotate(-90 187.3 247.2)">3WP</text>
<text x="113.3" y="257.1" transform="rotate(-90 113.3 257.1)">PL28</text>
<text x="115.9" y="263.1" transform="rotate(-90 115.9 263.1)">TO HX3 PL12</text>
</g>
<g font-size="1.3" fill="#f00">
<text x="176.9" y="46.3" transform="rotate(-90 176.9 46.3)">RingTip</text>
<text x="192.9" y="48.6" transform="rotate(-90 192.9 48.6)">Gnd</text>
<text x="64.4" y="55.9" transform="rotate(-90 64.4 55.9)">RingTip</text>
<text x="80.4" y="58.2" transform="rotate(-90 80.4 58.2)">Gnd</text>
<text x="162.8" y="88.3" transform="rotate(-90 162.8 88.3)">V+</text>
<text x="164.2" y="89.3" transform="rotate(-90 164.2 89.3)">IN-</text>
<text x="165.5" y="84.2" transform="rotate(-90 165.5 84.2)">OUT</text>
<text x="166.9" y="89.3" transform="rotate(-90 166.9 89.3)">IN+</text>
<text x="168.3" y="88.1" transform="rotate(-90 168.3 88.1)">V-</text>
<text x="189.8" y="88.3" transform="rotate(-90 189.8 88.3)">V+</text>
<text x="191.1" y="89.3" transform="rotate(-90 191.1 89.3)">IN-</text>
<text x="192.5" y="84.2" transform="rotate(-90 192.5 84.2)">OUT</text>
<text x="193.9" y="89.3" transform="rotate(-90 193.9 89.3)">IN+</text>
<text x="195.3" y="88.1" transform="rotate(-90 195.3 88.1)">V-</text>
<text x="33.4" y="119.9" transform="rotate(-90 33.4 119.9)">OUT</text>
<text x="67.2" y="119.9" transform="rotate(-90 67.2 119.9)">OUT</text>
<text x="30.6" y="124" transform="rotate(-90 30.6 124)">V+</text>
<text x="32" y="125" transform="rotate(-90 32 125)">IN-</text>
<text x="34.8" y="125" transform="rotate(-90 34.8 125)">IN+</text>
<text x="36.1" y="123.7" transform="rotate(-90 36.1 123.7)">V-</text>
<text x="64.5" y="124" transform="rotate(-90 64.5 124)">V+</text>
<text x="65.9" y="125" transform="rotate(-90 65.9 125)">IN-</text>
<text x="68.6" y="125" transform="rotate(-90 68.6 125)">IN+</text>
<text x="70" y="123.7" transform="rotate(-90 70 123.7)">V-</text>
<text x="40.3" y="141.7" transform="rotate(-90 40.3 141.7)">S</text>
<text x="40.3" y="147.7" transform="rotate(-90 40.3 147.7)">Ak</text>
<text x="42.6" y="147.8" transform="rotate(-90 42.6 147.8)">Rk</text>
<text x="180.1" y="171.1" transform="rotate(-90 180.1 171.1)">RingTip</text>
<text x="196.1" y="173.4" transform="rotate(-90 196.1 173.4)">Gnd</text>
<text x="94.2" y="210" transform="rotate(-90 94.2 210)">V+</text>
<text x="102.4" y="209.7" transform="rotate(-90 102.4 209.7)">V-</text>
<text x="111.6" y="212.6" transform="rotate(-90 111.6 212.6)">B</text>
<text x="180.1" y="223.7" transform="rotate(-90 180.1 223.7)">RingTip</text>
<text x="196.1" y="226" transform="rotate(-90 196.1 226)">Gnd</text>
</g>
<g font-size="1.3" fill="#408080">
<text x="178.8" y="47.7" transform="rotate(-90 178.8 47.7)">2,4</text>
<text x="178.8" y="45.4" transform="rotate(-90 178.8 45.4)">5,6</text>
<text x="194.8" y="50" transform="rotate(-90 194.8 50)">1,3</text>
<text x="66.3" y="57.3" transform="rotate(-90 66.3 57.3)">2,4</text>
<text x="66.3" y="55.1" transform="rotate(-90 66.3 55.1)">5,6</text>
<text x="82.3" y="59.6" transform="rotate(-90 82.3 59.6)">1,3</text>
<text x="164.6" y="80.2" transform="rotate(-90 164.6 80.2)">1</text>
<text x="191.6" y="80.2" transform="rotate(-90 191.6 80.2)">7</text>
<text x="161" y="87.5" transform="rotate(-90 161 87.5)">8</text>
<text x="170.1" y="87.5" transform="rotate(-90 170.1 87.5)">4</text>
<text x="187.9" y="87.5" transform="rotate(-90 187.9 87.5)">8</text>
<text x="197.1" y="87.5" transform="rotate(-90 197.1 87.5)">4</text>
<text x="106.6" y="92.7" transform="rotate(-90 106.6 92.7)">1</text>
<text x="108.4" y="92.7" transform="rotate(-90 108.4 92.7)">2</text>
<text x="110.2" y="92.7" transform="rotate(-90 110.2 92.7)">3</text>
<text x="112" y="92.7" transform="rotate(-90 112 92.7)">4</text>
<text x="113.9" y="92.7" transform="rotate(-90 113.9 92.7)">5</text>
<text x="115.7" y="92.7" transform="rotate(-90 115.7 92.7)">6</text>
<text x="117.5" y="92.7" transform="rotate(-90 117.5 92.7)">7</text>
<text x="119.4" y="92.7" transform="rotate(-90 119.4 92.7)">8</text>
<text x="121.2" y="92.7" transform="rotate(-90 121.2 92.7)">9</text>
<text x="123" y="93.2" transform="rotate(-90 123 93.2)">10</text>
<text x="124.8" y="93.2" transform="rotate(-90 124.8 93.2)">11</text>
<text x="162.8" y="90.8" transform="rotate(-90 162.8 90.8)">2</text>
<text x="166.5" y="90.8" transform="rotate(-90 166.5 90.8)">3</text>
<text x="189.8" y="90.8" transform="rotate(-90 189.8 90.8)">6</text>
<text x="193.4" y="90.8" transform="rotate(-90 193.4 90.8)">5</text>
<text x="32.5" y="115.9" transform="rotate(-90 32.5 115.9)">7</text>
<text x="66.3" y="115.9" transform="rotate(-90 66.3 115.9)">1</text>
<text x="28.8" y="123.2" transform="rotate(-90 28.8 123.2)">8</text>
<text x="38" y="123.2" transform="rotate(-90 38 123.2)">4</text>
<text x="62.7" y="123.2" transform="rotate(-90 62.7 123.2)">8</text>
<text x="71.8" y="123.2" transform="rotate(-90 71.8 123.2)">4</text>
<text x="30.6" y="126.5" transform="rotate(-90 30.6 126.5)">6</text>
<text x="34.3" y="126.5" transform="rotate(-90 34.3 126.5)">5</text>
<text x="64.5" y="126.5" transform="rotate(-90 64.5 126.5)">2</text>
<text x="68.1" y="126.5" transform="rotate(-90 68.1 126.5)">3</text>
<text x="43.5" y="141.6" transform="rotate(-90 43.5 141.6)">5</text>
<text x="39.4" y="147" transform="rotate(-90 39.4 147)">8</text>
<text x="44.9" y="147" transform="rotate(-90 44.9 147)">1</text>
<text x="182" y="172.6" transform="rotate(-90 182 172.6)">2,4</text>
<text x="182" y="170.3" transform="rotate(-90 182 170.3)">5,6</text>
<text x="198" y="174.9" transform="rotate(-90 198 174.9)">1,3</text>
<text x="189.9" y="191.3" transform="rotate(-90 189.9 191.3)">3</text>
<text x="191.7" y="191.3" transform="rotate(-90 191.7 191.3)">2</text>
<text x="193.5" y="191.3" transform="rotate(-90 193.5 191.3)">1</text>
<text x="25.2" y="198.2" transform="rotate(-90 25.2 198.2)">1</text>
<text x="27" y="198.2" transform="rotate(-90 27 198.2)">2</text>
<text x="28.8" y="198.2" transform="rotate(-90 28.8 198.2)">3</text>
<text x="30.6" y="198.2" transform="rotate(-90 30.6 198.2)">4</text>
<text x="32.5" y="198.2" transform="rotate(-90 32.5 198.2)">5</text>
<text x="34.3" y="198.2" transform="rotate(-90 34.3 198.2)">6</text>
<text x="45.7" y="198.2" transform="rotate(-90 45.7 198.2)">1</text>
<text x="47.6" y="198.2" transform="rotate(-90 47.6 198.2)">2</text>
<text x="49.4" y="198.2" transform="rotate(-90 49.4 198.2)">3</text>
<text x="66.8" y="198.2" transform="rotate(-90 66.8 198.2)">1</text>
<text x="68.6" y="198.2" transform="rotate(-90 68.6 198.2)">2</text>
<text x="70.4" y="198.2" transform="rotate(-90 70.4 198.2)">3</text>
<text x="95.1" y="208.8" transform="rotate(-90 95.1 208.8)">2</text>
<text x="101.1" y="208.8" transform="rotate(-90 101.1 208.8)">3</text>
<text x="107" y="208.8" transform="rotate(-90 107 208.8)">1 C</text>
<text x="114.3" y="208.8" transform="rotate(-90 114.3 208.8)">3 E</text>
<text x="109.7" y="212.4" transform="rotate(-90 109.7 212.4)">2</text>
<text x="182" y="225.1" transform="rotate(-90 182 225.1)">2,4</text>
<text x="182" y="222.9" transform="rotate(-90 182 222.9)">5,6</text>
<text x="198" y="227.4" transform="rotate(-90 198 227.4)">1,3</text>
<text x="133.3" y="233.6" transform="rotate(-180 133.3 233.6)">2</text>
<text x="138.9" y="233.6" transform="rotate(-180 138.9 233.6)">1</text>
<text x="110.6" y="234" transform="rotate(-180 110.6 234)">1</text>
<text x="110.6" y="235.8" transform="rotate(-180 110.6 235.8)">2</text>
<text x="110.6" y="237.7" transform="rotate(-180 110.6 237.7)">3</text>
<text x="110.6" y="239.5" transform="rotate(-180 110.6 239.5)">4</text>
<text x="133.3" y="235.4" transform="rotate(-180 133.3 235.4)">3</text>
<text x="133.3" y="237.2" transform="rotate(-180 133.3 237.2)">4</text>
<text x="133.3" y="239.1" transform="rotate(-180 133.3 239.1)">5</text>
<text x="138.9" y="235.4" transform="rotate(-180 138.9 235.4)">1</text>
<text x="138.9" y="237.2" transform="rotate(-180 138.9 237.2)">1</text>
<text x="138.9" y="239.1" transform="rotate(-180 138.9 239.1)">1</text>
<text x="110.6" y="241.3" transform="rotate(-180 110.6 241.3)">5</text>
<text x="110.6" y="243.2" transform="rotate(-180 110.6 243.2)">6</text>
<text x="110.6" y="245" transform="rotate(-180 110.6 245)">7</text>
<text x="189.9" y="243.9" transform="rotate(-90 189.9 243.9)">3</text>
<text x="191.7" y="243.9" transform="rotate(-90 191.7 243.9)">2</text>
<text x="193.5" y="243.9" transform="rotate(-90 193.5 243.9)">1</text>
<text x="110.6" y="246.8" transform="rotate(-180 110.6 246.8)">8</text>
<text x="110.6" y="248.6" transform="rotate(-180 110.6 248.6)">9</text>
<text x="111.1" y="250.5" transform="rotate(-180 111.1 250.5)">10</text>
</g>
<g font-size="1.3">
<text x="199.4" y="87.5" transform="rotate(-90 199.4 87.5)">VF12-</text>
<text x="158.7" y="91.6" transform="rotate(-90 158.7 91.6)">VF12+</text>
<text x="60.8" y="123.2" transform="rotate(-90 60.8 123.2)">VF12+</text>
<text x="87.4" y="122.3" transform="rotate(-90 87.4 122.3)">VF12-</text>
<text x="121.6" y="181.3" transform="rotate(-90 121.6 181.3)">SLOW_BIT</text>
<text x="124.4" y="196.3" transform="rotate(-90 124.4 196.3)">FAST_BIT</text>
<text x="129.4" y="214.6" transform="rotate(-90 129.4 214.6)">POWER_BIT</text>
</g>
<text font-size="1.3" fill="#008000" x="84.2" y="146.5" transform="rotate(-90 84.2 146.5)">AGnd</text>
<text font-size="1.3" fill="#00f" x="75.5" y="171.6" transform="rotate(-90 75.5 171.6)">DGnd</text>
</svg>
